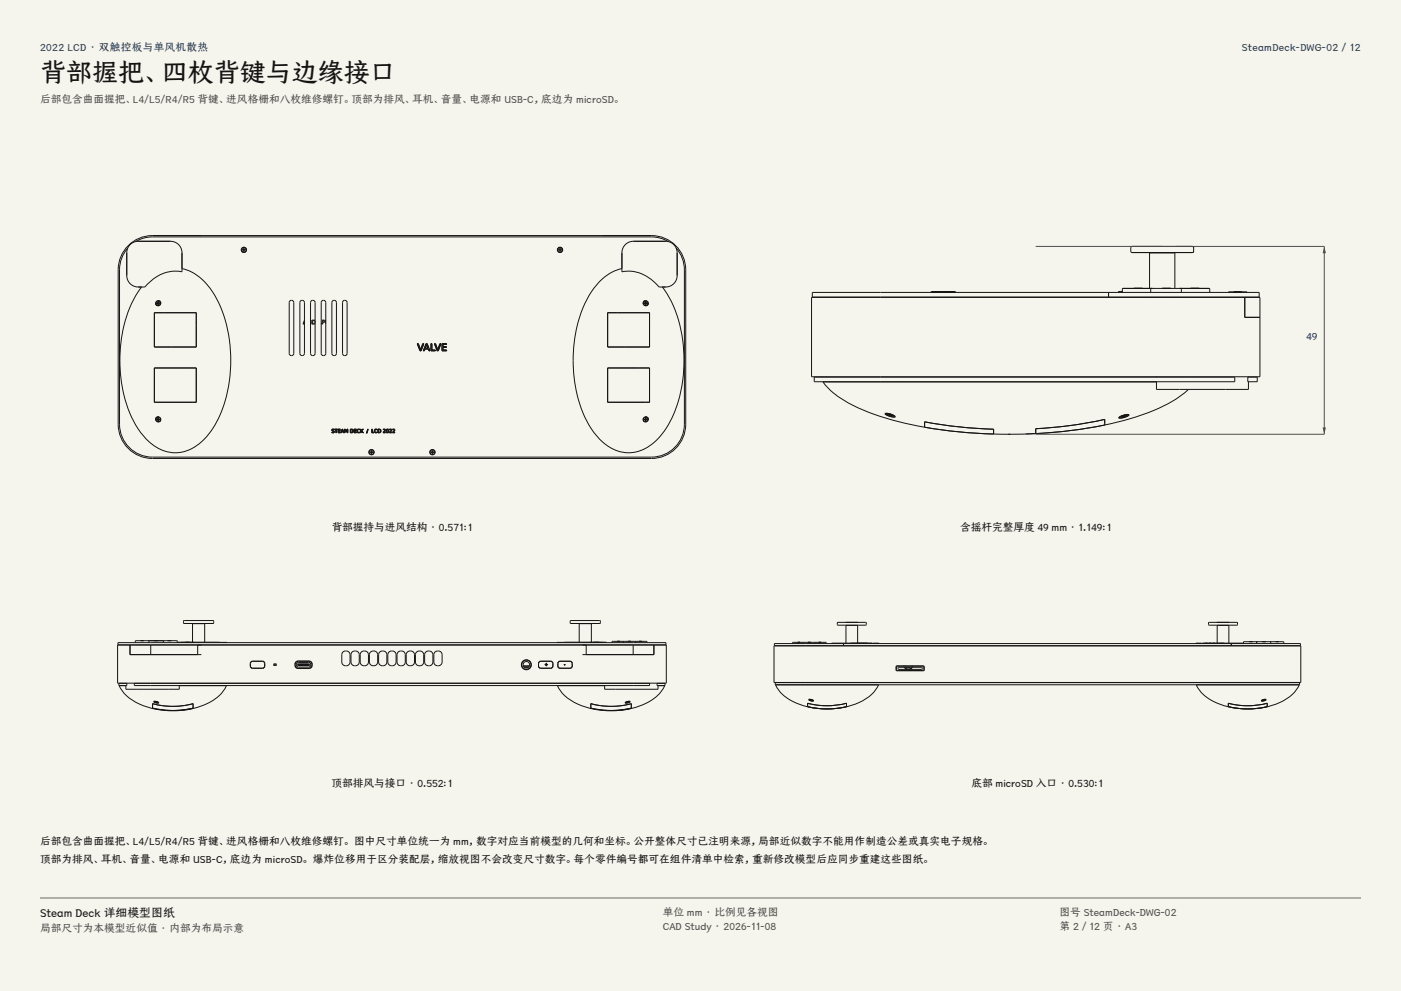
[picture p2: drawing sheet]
<svg xmlns="http://www.w3.org/2000/svg" width="420mm" height="297mm" viewBox="0 0 420 297" stroke-linecap="round" stroke-linejoin="round" font-family="sans-serif">
<g fill="#f5f4ed">
<path d="M0 0h420v297h-420z"/>
<path d="M12 12h396v275h-396z"/>
</g>
<g fill="none" stroke="#141413" stroke-width=".3">
<path d="M38.3 74.4a9.9 9.9 0 0 0-2.5 6.5v46.2a9.9 9.9 0 0 0 9.9 9.9h149.6a9.9 9.9 0 0 0 9.9-9.9v-46.2a9.9 9.9 0 0 0-2.5-6.5M38.9 73.2a10.2 10.2 0 0 1 6.8-2.6h149.6a10.3 10.3 0 0 1 10.3 10.3v46.2a10.3 10.3 0 0 1-10.3 10.3h-149.6a10.3 10.3 0 0 1-10.3-10.3v-46.2a10.2 10.2 0 0 1 3.5-7.7zM39 73.3a3.4 3.4 0 0 1 2.4-1h9.7a3.4 3.4 0 0 1 3.5 3.4v5.8a11.5 11.5 0 0 0-11.2 4.5 5 5 0 0 1-4.4-1 3.4 3.4 0 0 1-1-2.4v-6.9a3.4 3.4 0 0 1 1-2.4zM40.6 72.4l2.1-.9 3-.5h149.6l3 .5 2.1 .9M72.6 74.8l1 .2zM73 74.4l.2 1zM167.4 74.8l1 .2zM167.8 74.4l.2 1zM187.4 73.3a3.4 3.4 0 0 1 2.5-1h9.7a3.4 3.4 0 0 1 3.4 3.4v6.9a3.4 3.4 0 0 1-3.4 3.4h-2a11.8 11.8 0 0 0-11.2-4.5v-5.8a3.4 3.4 0 0 1 1-2.4zM339.4 73.9l-.4 .4v1.1l.4 .3M339.4 75.7h18M339.4 73.9h9"/>
<path d="M348.4 73.9h9M352.5 73.9h4.9M357.4 73.9l.4 .4v1.1l-.4 .3M46.3 93.7h12.5v10.3h-12.5zM46.7 90.8l.1 .6M46.8 91.4h.1M46.9 91.3v.1M46.9 91.4h.1M46.9 91.4l.4 .2 .5-.1M46.9 90.8v.2M46.9 90.8l.1 .1M47 90.9v.1"/>
<path d="M47.4 90.9v.1M47.4 90.8h-.5M47.4 90.8h.1M47.4 90.4l.1 1zM47.4 90.4h.1M47.5 90.2l.6 .2M47.5 90.8l.4 .1-1 .1M47.5 90.8h.1M47.9 90.8l-.9 .1M48 90.4a.71 .71 0 0 0-1 0 .71 .71 0 0 0-.1 .9M48 90.4a.71 .71 0 0 1-.1 1 .71 .71 0 0 1-1-.1M48 90.4v.1"/>
<path d="M48 90.5l.2 .4-.2 .5M48 90.4a.8 .8 0 0 0-1.1-.1 .8 .8 0 0 0-.1 1.1M48 90.4a.8 .8 0 0 1-.1 1 .8 .8 0 0 1-1.1 0M54.6 80.5a17.2 17.2 0 0 1 10.9 10.1 42.2 42.2 0 0 1-1.3 37.2 14.1 14.1 0 0 1-12.2 7.9 15.3 15.3 0 0 1-11.7-8.9 41.9 41.9 0 0 1 .7-38.8l1.4-2M86.9 90.2l.8-.1 .4 .5v15.3a.69 .69 0 0 1-.7 .7 .69 .69 0 0 1-.7-.7v-15.3zM90.1 90.2l.8-.1 .4 .5v15.3a.69 .69 0 0 1-.7 .7 .69 .69 0 0 1-.7-.7v-15.3zM91.3 96l-.5 1.1 .5-.3M91.3 96.4v.3M93.1 95.9h.2v1.2h-.2M93.1 96.1h.1M93.3 90.2l.8-.1 .4 .5v15.3a.69 .69 0 0 1-.7 .7 .69 .69 0 0 1-.7-.7v-15.3zM93.8 96.1a.51 .51 0 0 1 .7 .4 .51 .51 0 0 1-.7 .5z"/>
<path d="M94.5 96.1l-.9-.2v1.2l.9-.1M94.5 96.1h.1M94.5 97h.1M96.3 96.8v.3M96.5 90.2l.8-.1 .4 .5v15.3a.69 .69 0 0 1-.7 .7 .69 .69 0 0 1-.7-.7v-15.3zM96.6 95.9h.4a.4 .4 0 0 1 .4 .5 .4 .4 0 0 1-.6 .3v.4h-.2zM96.8 96.1h.2a.23 .23 0 0 1 .2 .2 .23 .23 0 0 1-.2 .2h-.2zM97.7 95.9v1.1M99.7 90.2l.8-.1 .4 .5v15.3a.69 .69 0 0 1-.7 .7 .69 .69 0 0 1-.7-.7v-15.3zM102.9 90.2l.8-.1 .4 .5v15.3a.69 .69 0 0 1-.7 .7 .69 .69 0 0 1-.7-.7v-15.3zM182.2 93.7h12.5v10.3h-12.5zM186.4 80.5a16.7 16.7 0 0 0-10.8 9.9 42.1 42.1 0 0 0 1.3 37.6 14.3 14.3 0 0 0 11.5 7.7 14.8 14.8 0 0 0 12-8.5 41.8 41.8 0 0 0-.4-39.1l-1.4-2.1"/>
<path d="M193 90.5l-.2 .4 .2 .5M193 90.4v.1M193 90.4a.71 .71 0 0 0 .1 1 .71 .71 0 0 0 1-.1M193 90.4a.72 .72 0 0 1 1 0 .72 .72 0 0 1 .1 .9M193.1 90.8l.9 .1M193.5 90.8l-.4 .1h.4M193.5 91h.1M193.5 90.2h.1M193.5 90.2l-.6 .2M193.6 91v.4M193.6 90.4l.1 1M193.6 90.4v.4h.5"/>
<path d="M194 90.9v.1M194.1 90.8l-.5 .2M194.1 90.8l-.1 .1M194.1 91.4l-.4 .2-.5-.1M194.1 91.4h.1M194.1 91.3v.1M194.3 90.8l-.1 .6M243.3 89.1h134.4v23.8h-134.4zM243.5 87.6h134v1.4h-134zM282.1 87.4h.1M282.1 87.4h.2M282.3 87.4h.5"/>
<path d="M282.3 87.4h.1M282.8 87.4h.5M282.9 87.5h-3.6l-.2 .1M282.9 87.5h3.4l.2 .1M283.3 87.4h.1M283.3 87.4h.4M283.7 87.4h.1M332.3 87.6v1.4M336.5 87.4h-1.2v.2M336.7 86.4l-.2 .2v1M336.7 86.4h8.7zM339.9 86.4h2.6"/>
<path d="M339.9 86.4h.1M342.5 86.4h.1M344.6 86.4v-10.6h7.6v10.6M344.6 89v.1M348.4 86.4h1.2M348.4 86.4h.1M349.6 86.4h4.4l.2 .2-.1 1M349.6 86.4h-4.4l-.2 .2v1M349.6 86.4h.2M349.8 86.4h1.2M349.8 86.4h.1M351 86.4h.1"/>
<path d="M352.2 89v.1M353.7 86.4h8.8zM356.9 86.4h2.6M356.9 86.4h.1M358.1 86.4h.1M359.5 86.4h.1M362.5 86.4l.2 .2-.1 1M369.9 87.4h.1M369.9 87.4h2.3M370.1 87.4h.1M370.9 87.5h-2.6v.1M370.9 87.4h.1"/>
<path d="M371.1 87.4h.1M371.2 87.5h2.6v.1M371.4 87.4h.1M371.5 87.4h.1M372 87.4h.1M372.2 87.4h.1M373.2 89.1v6h4.5M46.3 110.3h12.5v10.3h-12.5zM125.1 103h.3l.7 1.8 .7-1.8h.3l-.9 2.1h-.3zM127.7 103h.4l.8 2.1h-.3l-.2-.5h-1l-.2 .5h-.3zM127.9 103.3l.4 1.1h-.8zM129.2 103h.3v1.9h1v.2h-1.3z"/>
<path d="M130.2 103h.3l.7 1.8 .7-1.8h.3l-.8 2.1h-.3zM132.5 103h1.4v.2h-1.1v.7h1v.2h-1v.8h1.1v.2h-1.4zM182.2 110.3h12.5v10.3h-12.5zM244.1 113h126.1v1.4h-126.1zM246.4 112.9v.1M247.8 112.9v.1M269.2 114.4v.1M270.7 114.4v.1M333.2 114.4v.1M334.6 114.4l.1 .1M346.7 112.9v.1M356.3 116.7a46.1 46.1 0 0 1-19.3 9.3l-5.8 1.4"/>
<path d="M374.1 113h2.8v1.4h-2.8zM374.3 114.4v2.3h-27.6v-2.2h-100a30.9 30.9 0 0 0 14.5 9.4l7.1 2.2 8.9 1.9M374.3 112.9v.1M46.8 125.1l-.1 .6M46.9 125.2a.72 .72 0 0 0 .1 1 .72 .72 0 0 0 1-.1M46.9 125.2a.72 .72 0 0 1 .9 0 .72 .72 0 0 1 .2 .9M46.9 125.2h.1M46.9 125.6l1 .2-1-.1M46.9 125.6v.1M47 125.6l-.1 .1M47.4 125.6h.1M47.4 125.7v.1"/>
<path d="M47.5 125.8l-.1 .4M47.5 126.1l-.1 .1M47.5 125.7l-.2-.5 .1 1M47.5 125.7v.1M47.7 125l-.8 .2M48 126.1l-.5 .3M48 126.1h.1M48 125.3v.8M99.6 128.7h.6l-.6 .3a.43 .43 0 0 1 .6 .4 .43 .43 0 0 1-.7 .2l.5-.1v-.3a.36 .36 0 0 1-.4-.1 .36 .36 0 0 1 0-.4zM100.3 128.6h.9l-.4 .1v1l-.1-1zM101.4 128.6h.6l-.5 .1v.4h.5l-.5 .1v.4l.5 .1h-.6zM102.6 128.6l.5 1.1-.2-.3h-.5l-.3 .3z"/>
<path d="M102.6 128.8l.2 .5h-.4zM103.3 128.6h.2l.3 .8 .3-.8h.2v1.1l-.2-.9-.2 .7-.5-.7-.1 .9zM105 128.6a.61 .61 0 0 1 .9 .6 .61 .61 0 0 1-.9 .5zM105.2 128.7a.45 .45 0 0 1 .6 .5 .45 .45 0 0 1-.6 .4zM106.2 128.6h.6l-.5 .1v.4h.5l-.5 .1v.4l.6 .1h-.7zM107.2 128.8l.4-.2 .3 .3a.42 .42 0 0 0-.6 0 .42 .42 0 0 0 0 .6 .42 .42 0 0 0 .6 0 .52 .52 0 0 1-.8 0 .52 .52 0 0 1 .1-.7zM108.1 128.6l.2 .5 .6-.5-.5 .5 .6 .6-.7-.5-.2 .5zM110.2 128.6l-.3 1.2zM110.9 135.4l1 .2zM111.3 135l.1 1zM111.5 128.6l.1 1 .5 .1h-.6zM112.4 128.8l.4-.2 .3 .3a.42 .42 0 0 0-.6 0 .42 .42 0 0 0 0 .6 .42 .42 0 0 0 .6 0 .52 .52 0 0 1-.8 0 .52 .52 0 0 1 .1-.7z"/>
<path d="M113.3 128.6a.61 .61 0 0 1 .9 .6 .61 .61 0 0 1-.9 .5zM113.4 128.7a.45 .45 0 0 1 .6 .5 .45 .45 0 0 1-.6 .4zM114.9 128.7l.2-.1a.41 .41 0 0 1 .4 .4 .41 .41 0 0 1-.3 .4l-.2 .2 .5 .1h-.6l.5-.8zM115.9 128.7l.1-.1a.48 .48 0 0 1 .5 .6 .48 .48 0 0 1-.6 .4zM116.1 128.7a.37 .37 0 0 1 .3 .5 .37 .37 0 0 1-.4 .3zM116.7 128.7l.3-.1a.41 .41 0 0 1 .4 .4 .41 .41 0 0 1-.3 .4l-.2 .2 .5 .1h-.7l.6-.8zM117.7 128.7l.2-.1a.41 .41 0 0 1 .4 .4 .41 .41 0 0 1-.3 .4l-.2 .2 .6 .1h-.7l.5-.8zM129.1 135.4l1 .2zM129.6 135l.1 1zM192.9 126.1l.6 .3M193 125.3v.8M193 126.1h.1"/>
<path d="M193.1 125.7h1M193.3 125l.8 .2M193.5 125.7l-.4 .1M193.5 125.2l.1 1zM193.6 126.1v.1M193.6 125.7h.5M194.1 125.7l-.5-.1-.5 .2M194.1 125.2h.1M194.1 125.2a.72 .72 0 0 0-.9 0 .72 .72 0 0 0-.2 .9M194.1 125.2a.72 .72 0 0 1-.1 1 .72 .72 0 0 1-1-.1M194.2 125.1l.1 .6M265.3 124l.6-.2 1.2 .3a1.26 1.26 0 0 1 1.2 .9l-1.9-.3z"/>
<path d="M265.5 124a3.3 3.3 0 0 1 2.7 .8M265.5 124l1.3 .7 1.4 .1M265.5 123.9v.1M265.9 124.2l.8 .1M265.9 124.2l1.9 .5M265.9 124.1v.1M266.8 124.2l-.1 .2M266.8 124.1l-.1 .5M267 124.5l.9 .2M267 124.3l-.3-.2v.5M267 124.2v.5l-.3-.1M267.9 124.7h-.1"/>
<path d="M268.3 124.7l-.1 .1M277.2 128l10.3 1.4 10.4 .7M277.2 128v-1.6l10.3 1.5 10.4 .7v1.5M302.9 130.1h-.7M310.5 129.9l-3 .2M310.5 129.9l-12.6 .2M331.2 127.4l-10.3 1.7-10.4 .8M331.2 127.4v-1.7a123.9 123.9 0 0 1-20.7 2.8v1.4M335.4 125.1l.5-.3a3.6 3.6 0 0 1 2.6-.5l-1.4 .8a1.54 1.54 0 0 1-1.7 0zM335.5 125v.2M336.7 124.6l.1 .4h.3M336.7 124.6l.3-.1 .1 .5"/>
<path d="M337 124.5h.1M337.9 124.4v.1M337.9 124.5l-2 .6 .9-.3M337.9 124.5l-.8 .2-.1-.2 .1 .5M338.3 124.2v.2M338.3 124.4a3.3 3.3 0 0 0-2.8 .8M338.3 124.4a3.3 3.3 0 0 1-2.8 .8"/>
<circle cx="73.1" cy="74.9" r=".8"/>
<circle cx="73.1" cy="74.9" r=".72"/>
<circle cx="167.9" cy="74.9" r=".8"/>
<circle cx="167.9" cy="74.9" r=".72"/>
<circle cx="193.6" cy="90.9" r=".77"/>
<circle cx="47.5" cy="125.7" r=".77"/>
<circle cx="111.4" cy="135.5" r=".8"/>
<circle cx="111.4" cy="135.5" r=".72"/>
<circle cx="129.6" cy="135.5" r=".8"/>
<circle cx="129.6" cy="135.5" r=".72"/>
<circle cx="193.6" cy="125.7" r=".77"/>
</g>
<path d="M310.5 73.9h86.5v56.2h-86.5" fill="none" stroke="#504e49" stroke-width=".3"/>
<g fill="#504e49">
<path d="M397 73.9l.5 2h-1z"/>
<path d="M396.5 128.1h1l-.5 2z"/>
</g>
<g fill="none" stroke="#141413" stroke-width=".3">
<path d="M39 193.3h-3.7v11.4h164.4v-11.4h-3.7M39 193.3v2.9h6.2M39 193.3h6.2M42.2 192h.1M43.1 192h-.9M43.1 192h.1M44.7 192h4.3v.6M44.7 192l-.1 .6M44.7 192h-4.1v.6M44.7 192h4.1M45.2 193.3h-9.8v-.7h164.2v.7h-9.8M45.2 196.2h14.1"/>
<path d="M45.2 193.3v2.9M46.2 192h1.1M46.2 192h.1M46.3 192h.1M46.4 192h.1M46.8 192h.1M47.1 192h.1M47.3 192h.1M48.7 192.6h.1M48.8 192h4.2l.1 .6M48.8 192l-.1 .1M50.3 192h1"/>
<path d="M50.3 192h.1M50.5 192h.1M50.8 192h.1M51.1 192h.1M51.3 192h.1M53.2 192.6h12.6M55.1 186h8.8l.2 .7-.2 .2h-8.7l-.2-.2zM55.6 192.5l-1.3 .1M55.6 192.5h.1M55.6 192.5h1.3M56.9 192.5h.1M56.9 192.5h-1.3"/>
<path d="M56.9 192.5l1.3 .1M57.7 192.5v-5.6h3.7v5.6M57.7 193.3h.1M59.3 196.2h1.1M60.4 193.3h-1.1v2.9M61.4 193.3h.1M65.8 192.5l2.3 .1M75.2 198.4l.5-.2h3.3l.3 .4v1.3l-.6 .4-3.2-.1-.4-.6zM82.1 199h.6v.4h-.6zM88.7 198.4l.6-.3h3.4a1.15 1.15 0 0 1 .9 1.1 1.15 1.15 0 0 1-.9 1.2h-3.4a1.16 1.16 0 0 1-.9-.8 1.16 1.16 0 0 1 .3-1.2zM88.8 198.5l.6-.3h3.2a1.03 1.03 0 0 1 .9 1 1.03 1.03 0 0 1-.9 1h-3.2a1.04 1.04 0 0 1-.9-.6 1.04 1.04 0 0 1 .3-1.1zM89 198.7l.5-.2h3a.69 .69 0 0 1 .7 .7 .69 .69 0 0 1-.7 .7h-3.3l-.3-.6z"/>
<path d="M89 199.1h3.9l.1 .2-3.9 .1zM89.4 199h.1M89.4 199.4h.1M89.4 199.4h.2M89.6 199h.1M89.6 199.4h.1M89.7 199h.1M89.7 199.4h.1M89.8 199h.1M89.8 199.4h.1M90 199h.1M90 199.4h.1"/>
<path d="M90.1 199h.1M90.1 199.4h.1M90.2 199h.1M90.2 199.4h.1M90.2 199.4h.2M90.4 199h.1M90.4 199.4h.1M90.5 199h.1M90.5 199.4h.1M90.5 199.4h.2M90.7 199h.1M90.7 199.4h.1"/>
<path d="M90.8 199h.1M90.8 199.4h.1M90.9 199h.1M90.9 199.4h.1M91.1 199h.1M91.1 199.4h.1M91.2 199h.1M91.2 199.4h.1M91.3 199h.1M91.3 199.4h.1M91.3 199.4h.2M91.5 199h.1"/>
<path d="M91.5 199.4h.1M91.6 199h.1M91.6 199.4h.1M91.6 199.4h.2M91.8 199h.1M91.8 199.4h.1M91.9 199h.1M91.9 199.4h.1M92 199h.1M92 199.4h.1M92.2 199h.1M92.2 199.4h.1"/>
<path d="M92.3 199h.1M92.3 199.4h.1M92.4 199h.1M92.4 199.4h.1M92.4 199.4h.2M92.6 199h.1M92.6 199.4h.1M102.7 195.6a1.29 1.29 0 0 1 1.3-.5 1.29 1.29 0 0 1 .9 1.1v2.2a1.25 1.25 0 0 1-1.2 1.1 1.25 1.25 0 0 1-1.2-1.1v-2.2zM105.4 195.6a1.29 1.29 0 0 1 1.4-.5 1.29 1.29 0 0 1 .9 1.1v2.2a1.25 1.25 0 0 1-1.2 1.1 1.25 1.25 0 0 1-1.3-1.1v-2.2zM108.2 195.6a1.29 1.29 0 0 1 1.3-.5 1.29 1.29 0 0 1 1 1.1v2.2a1.25 1.25 0 0 1-1.3 1.1 1.25 1.25 0 0 1-1.2-1.1v-2.2zM111.2 195.3a1.26 1.26 0 0 1 2 .9v2.2a1.25 1.25 0 0 1-1.2 1.1 1.25 1.25 0 0 1-1.3-1.1v-2.2zM113.7 195.6a1.29 1.29 0 0 1 1.4-.5 1.29 1.29 0 0 1 .9 1.1v2.2a1.25 1.25 0 0 1-1.3 1.1 1.25 1.25 0 0 1-1.2-1.1v-2.2z"/>
<path d="M116.5 195.6a1.29 1.29 0 0 1 1.3-.5 1.29 1.29 0 0 1 .9 1.1v2.2a1.25 1.25 0 0 1-1.2 1.1 1.25 1.25 0 0 1-1.2-1.1v-2.2zM119.2 195.6a1.29 1.29 0 0 1 1.4-.5 1.29 1.29 0 0 1 .9 1.1v2.2a1.25 1.25 0 0 1-1.2 1.1 1.25 1.25 0 0 1-1.3-1.1v-2.2zM122.2 195.3a1.26 1.26 0 0 1 2.1 .9v2.2a1.25 1.25 0 0 1-1.3 1.1 1.25 1.25 0 0 1-1.2-1.1v-2.2zM125 195.3a1.26 1.26 0 0 1 2 .9v2.2a1.25 1.25 0 0 1-1.2 1.1 1.25 1.25 0 0 1-1.3-1.1v-2.2zM127.5 195.6a1.29 1.29 0 0 1 1.4-.5 1.29 1.29 0 0 1 .9 1.1v2.2a1.25 1.25 0 0 1-1.3 1.1 1.25 1.25 0 0 1-1.2-1.1v-2.2zM130.3 195.6a1.29 1.29 0 0 1 1.3-.5 1.29 1.29 0 0 1 .9 1.1v2.2a1.25 1.25 0 0 1-1.2 1.1 1.25 1.25 0 0 1-1.2-1.1v-2.2zM156.3 199.6h.2M156.4 199.7h.1M156.5 200h.2M156.9 199.6h1.8M156.9 199.7h1.8M157.2 200h1.2"/>
<path d="M158.9 200h.2M159.1 199.7h.1M159.1 199.6h.2M161.6 198.4l.5-.2h3.2l.4 .4v1.3l-.6 .4-3.3-.1-.4-.6zM163.7 198.8l.1 .3h.4l-.4 .1v.4l-.1-.4h-.3l.3-.1zM167.4 198.4l.5-.2h3.2l.4 .4v1.3l-.6 .4-3.3-.1-.4-.6zM169.1 199.2l.3 .1zM169.2 192.6h12.6M169.2 192.5l-2.3 .1M171 186h8.8l.2 .7-.2 .2h-8.7l-.2-.2zM173.6 192.5v-5.6h3.7v5.6M173.6 193.3h.1"/>
<path d="M174.6 193.3h1.1v2.9M174.6 196.2h1.1M175.7 196.2h14.1M177.3 193.3h.1M178.1 192.5h.1M178.1 192.5h1.5M178.1 192.5l-1.3 .1M178.5 192.5h.1M179.4 192.5l1.3 .1M179.6 192.5h.1M185.1 192.2h.7M186.9 192.2h3.6"/>
<path d="M186.9 192.2h-3.4v.4M186.9 192.2v.4M188.3 192.2h.8M188.7 192.2h.1M189.8 193.3h6.2M189.8 193.3h-144.6M189.8 193.3v2.9M190.5 192.2h3.5v.4M190.5 192.2v.4M191.6 192.2h.8M196 193.3v2.9h-6.2M232 193.6h158v10.9h-158z"/>
<path d="M232.1 192.9h157.8v.6h-157.8zM239.1 192.5h.8M239.1 192.5h.1M239.9 192.5h.1M240.9 192.5h3.4M240.9 192.5h-3.3v.4M240.9 192.5v.4M242.3 192.5h.7M242.3 192.5h.1M242.6 192.5h.1M243 192.5h.1M244.3 192.5h3.4v.4"/>
<path d="M244.3 192.5v.4M245.4 192.5h.7M245.4 192.5h.1M246.1 192.5h.1M251.1 186.6l8.4-.1 .2 .7-.2 .2h-8.3l-.2-.2zM252.9 192.9v.6M253.5 186.5h3.7M253.6 192.7v-5.3h3.5v5.3M253.6 193.5v.1M254.9 192.9h8.7M256.8 192.8h.1M256.8 192.8h.5"/>
<path d="M257.1 193.5v.1M257.3 192.8h.1M257.6 192.8h.1M257.7 192.8h.1M257.9 192.8h.1M258 192.8h.1M258.5 192.8h.1M258.6 192.8h.1M258.7 192.8h.1M259.1 192.8h.1M259.2 192.8h.1M259.3 192.8h.1"/>
<path d="M259.4 192.8h.1M259.6 192.8h.1M259.7 192.8h.1M259.9 192.8h.1M260 192.8h.1M261.4 192.7l-12.1 .2M261.4 192.7v.1M268.6 199.7l8.2-.1 .3 .2v1l-.3 .2h-7.9l-.3-.2zM268.8 199.7h7.9l.3 .2v.8l-.3 .2h-7.8l-.2-.2zM270.9 199.6v.1M271 199.6l.1 .1M271.1 200l.8 .6"/>
<path d="M271.2 200a1.32 1.32 0 0 0 2.2 0M271.4 199.6l.1 .1M271.7 200l.6 .2 .6-.2M273.2 199.6l-.1 .1M273.5 200l-.8 .6M273.6 199.6v.1M273.7 199.6v.1M358.4 192.9h8.7M360.6 192.7l12.1 .2M360.6 192.7v.1M361.5 192.8h.4M361.5 192.8h.1"/>
<path d="M361.9 192.8h.1M362.4 186.6l8.4-.1 .2 .7-.2 .2h-8.3l-.2-.2zM362.5 192.8h.5M362.5 192.8h.1M363 192.8h.1M363.6 192.8h.4M363.6 192.8h.1M364 192.8h.1M364.8 186.5h3.7M364.9 192.7v-5.3h3.5v5.3M364.9 193.5v.1M368.4 193.5v.1"/>
<path d="M369.1 192.9v.6M374.5 192.3h1M374.5 192.3h.1M374.7 192.3h.1M375 192.3h.1M375.4 192.3h.1M375.5 192.3h.1M376.7 192.9l.1-.6h4.1v.6M377 192.4l-4.1-.1-.1 .6M377 192.8v.1M378.4 192.3h.1M378.4 192.3h1.1"/>
<path d="M378.6 192.3h.1M378.7 192.3h.1M379.2 192.3h.1M379.3 192.3h.1M379.5 192.3h.1M380.7 192.3h4.1l.1 .6M382.5 192.3h.8M382.5 192.3h.1M383.3 192.3h.1M35.6 204.8h2.4v.7h-2.4zM37.7 205.5h-2a13.9 13.9 0 0 0 10.3 6.9 23.8 23.8 0 0 0 19.4-3.6l1.6-1.7 .9-1.6h-14.2M37.7 205.5v1.1h16v-1.1"/>
<path d="M37.7 204.7v.1M40.3 204.8h154.4v.7h-154.4zM45.7 210.9a23.2 23.2 0 0 0 12.2 0v1.2a23.8 23.8 0 0 1-12.2 .1zM46.1 210.2l1.5 .4a1.1 1.1 0 0 1-1.5-.4zM46.2 210.3l.4 .3h.9M46.2 210.3h.1M46.2 210.3h.9l.4 .3M46.2 210.2v.1M46.4 210.3l.9 .2M46.8 210.3v.3M46.8 210.3h.1M46.8 210.3v.1"/>
<path d="M46.8 210.3l.1 .1M46.9 210.4v.1M47.5 210.5v.1M53.7 204.7v.1M57.9 212.3l-3.2 .5M71.3 204.7v.1M72 204.7v.1M108.3 204.7v.1M109 204.7v.1M126 204.7v.1M126.7 204.7v.1M157.4 200.7h.8"/>
<path d="M163 204.7v.1M163.7 204.7v.1M177.1 210.9a23.2 23.2 0 0 0 12.2 0v1.2a23.8 23.8 0 0 1-12.2 .1zM181.3 205.5h-14.2a13.9 13.9 0 0 0 10.3 6.9 23.8 23.8 0 0 0 19.4-3.6l1.6-1.7 .9-1.6h-2M181.3 205.5v1.1h16v-1.1M181.3 204.7v.1M187.5 210.5v.1M187.5 210.5l.5-.2a.49 .49 0 0 1 .8 .1l-1 .3h-.3zM187.5 210.6h.1M188.2 210.3h.1M188.2 210.3v.1M188.2 210.3l-.1 .3v-.3"/>
<path d="M188.2 210.3l-.1 .1M188.2 210.4l.4-.1-.9 .3 .4-.2M188.8 210.2v.1M188.8 210.3h-.9l-.4 .3M188.8 210.3l-.4 .3h-.9M189.3 212.3l-3.2 .5M197 204.8h2.4v.7h-2.4zM197.3 204.7v.1M232.4 204.6h157.2v.6h-157.2zM232.5 205.2h30.9a14 14 0 0 1-10.6 6.8 22.5 22.5 0 0 1-17.9-3.6l-1.5-1.6zM234.4 204.5v.1M234.4 205.2h.1"/>
<path d="M242.1 210.8l1.7 .4a23.3 23.3 0 0 0 10-.4v1l-2.7 .5-3.2 .2-2.7-.2-3.1-.5zM242.5 209.7l.7-.1 .7 .4-.7 .1zM242.5 209.7l.4 .3h.9M242.5 209.7h.9l.4 .3M242.6 209.6l-.1 .1M242.7 209.7l.9 .2M243.1 209.7l.1 .3zM243.1 209.7v.1M243.1 209.7h.1M243.1 209.7l.2 .1M243.2 209.8v.1M243.8 210h.1"/>
<path d="M243.8 209.9v.1M243.9 210h.1M244 205.2h.1M244.7 205.2h.1M249.8 204.5v.1M249.8 205.2h.1M266.7 204.5v.1M267.3 204.5v.1M269.3 200h7l.2 .5-7.2 .1zM302.2 204.5v.1M302.8 204.5v.1M319.2 204.5v.1"/>
<path d="M319.8 204.5v.1M354.7 204.5v.1M355.3 204.5v.1M358.6 205.2h30.9a14 14 0 0 1-10.6 6.8 22.5 22.5 0 0 1-17.9-3.6l-1.5-1.6zM368.2 210.8l1.8 .4a23.3 23.3 0 0 0 9.9-.4v1l-2.7 .5-3.2 .2-2.7-.2-3.1-.5zM372.2 204.5v.1M372.2 205.2h.1M377.3 205.2h.1M378 205.2h.1M378.1 210h.1M378.2 209.9v.1M378.2 209.9l.2-.1a.64 .64 0 0 1 1.1 0l-.3 .2a.63 .63 0 0 1-1-.1z"/>
<path d="M378.8 209.8v.1M378.9 209.7h.1M378.9 209.7v.3M378.9 209.7l-.2 .1M378.9 209.7v.1M379.3 209.7l-.9 .2M379.4 209.6l.1 .1M379.5 209.7h-.9l-.4 .3M379.5 209.7h.1M379.5 209.7l-.6 .3h-.7M387.6 204.5v.1M387.6 205.2h.1"/>
<circle cx="89.4" cy="199" r="0"/>
<circle cx="89.4" cy="199.4" r="0"/>
<circle cx="89.6" cy="199.4" r="0"/>
<circle cx="89.6" cy="199" r="0"/>
<circle cx="89.7" cy="199.4" r="0"/>
<circle cx="89.7" cy="199" r="0"/>
<circle cx="89.8" cy="199" r="0"/>
<circle cx="89.8" cy="199.4" r="0"/>
<circle cx="90" cy="199.4" r="0"/>
<circle cx="90" cy="199" r="0"/>
<circle cx="90.1" cy="199" r="0"/>
<circle cx="90.1" cy="199.4" r="0"/>
<circle cx="90.2" cy="199" r="0"/>
<circle cx="90.2" cy="199.4" r="0"/>
<circle cx="90.4" cy="199.4" r="0"/>
<circle cx="90.4" cy="199" r="0"/>
<circle cx="90.5" cy="199" r="0"/>
<circle cx="90.5" cy="199.4" r="0"/>
<circle cx="90.7" cy="199" r="0"/>
<circle cx="90.7" cy="199.4" r="0"/>
<circle cx="90.8" cy="199.4" r="0"/>
<circle cx="90.8" cy="199" r="0"/>
<circle cx="90.9" cy="199" r="0"/>
<circle cx="90.9" cy="199.4" r="0"/>
<circle cx="91.1" cy="199" r="0"/>
<circle cx="91.1" cy="199.4" r="0"/>
<circle cx="91.2" cy="199" r="0"/>
<circle cx="91.2" cy="199.4" r="0"/>
<circle cx="91.3" cy="199" r="0"/>
<circle cx="91.3" cy="199.4" r="0"/>
<circle cx="91.5" cy="199" r="0"/>
<circle cx="91.5" cy="199.4" r="0"/>
<circle cx="91.6" cy="199.4" r="0"/>
<circle cx="91.6" cy="199" r="0"/>
<circle cx="91.8" cy="199" r="0"/>
<circle cx="91.8" cy="199.4" r="0"/>
<circle cx="91.9" cy="199" r="0"/>
<circle cx="91.9" cy="199.4" r="0"/>
<circle cx="92" cy="199" r="0"/>
<circle cx="92" cy="199.4" r="0"/>
<circle cx="92.2" cy="199.4" r="0"/>
<circle cx="92.2" cy="199" r="0"/>
<circle cx="92.3" cy="199.4" r="0"/>
<circle cx="92.3" cy="199" r="0"/>
<circle cx="92.4" cy="199" r="0"/>
<circle cx="92.4" cy="199.4" r="0"/>
<circle cx="92.6" cy="199.4" r="0"/>
<circle cx="92.6" cy="199" r="0"/>
<circle cx="157.8" cy="199.2" r="1.49"/>
<circle cx="157.8" cy="199.2" r="1.38"/>
<circle cx="157.8" cy="199.2" r=".97"/>
</g>
<path d="M12 269.3h396zM12 269h396v.3h-396z" fill-rule="evenodd" fill="#504e49"/>
<text font-size="7.8" fill="#141413" x="12" y="24.7">背部握把、四枚背键与边缘接口</text>
<text font-size="3.5" fill="#141413" x="12" y="274.9">Steam Deck 详细模型图纸</text>
<g font-size="3.2" fill="#1b365d">
<text x="12" y="15.3">2022 LCD · 双触控板与单风机散热</text>
<text x="372.3" y="15.3">SteamDeck-DWG-02 / 12</text>
<text x="391.6" y="102">49</text>
</g>
<g font-size="3.2" fill="#504e49">
<text x="12" y="30.9">后部包含曲面握把、L4/L5/R4/R5 背键、进风格栅和八枚维修螺钉。顶部为排风、耳机、音量、电源和 USB-C，底边为 microSD。</text>
<text x="198.7" y="274.5">单位 mm · 比例见各视图</text>
<text x="317.6" y="274.5">图号 SteamDeck-DWG-02</text>
<text x="12" y="279.3">局部尺寸为本模型近似值 · 内部为布局示意</text>
<text x="198.7" y="278.8">CAD Study · 2026-11-08</text>
<text x="317.6" y="278.8">第 2 / 12 页 · A3</text>
</g>
<g font-size="3.2" fill="#141413">
<text x="99.3" y="159">背部握持与进风结构 · 0.571:1</text>
<text x="287.8" y="159">含摇杆完整厚度 49 mm · 1.149:1</text>
<text x="99.4" y="236">顶部排风与接口 · 0.552:1</text>
<text x="291.3" y="236">底部 microSD 入口 · 0.530:1</text>
<text x="12" y="253.3">后部包含曲面握把、L4/L5/R4/R5 背键、进风格栅和八枚维修螺钉。 图中尺寸单位统一为 mm，数字对应当前模型的几何和坐标。公开整体尺寸已注明来源，局部近似数字不能用作制造公差或真实电子规格。</text>
<text x="12" y="258.6">顶部为排风、耳机、音量、电源和 USB-C，底边为 microSD。 爆炸位移用于区分装配层，缩放视图不会改变尺寸数字。每个零件编号都可在组件清单中检索，重新修改模型后应同步重建这些图纸。</text>
</g>
</svg>
